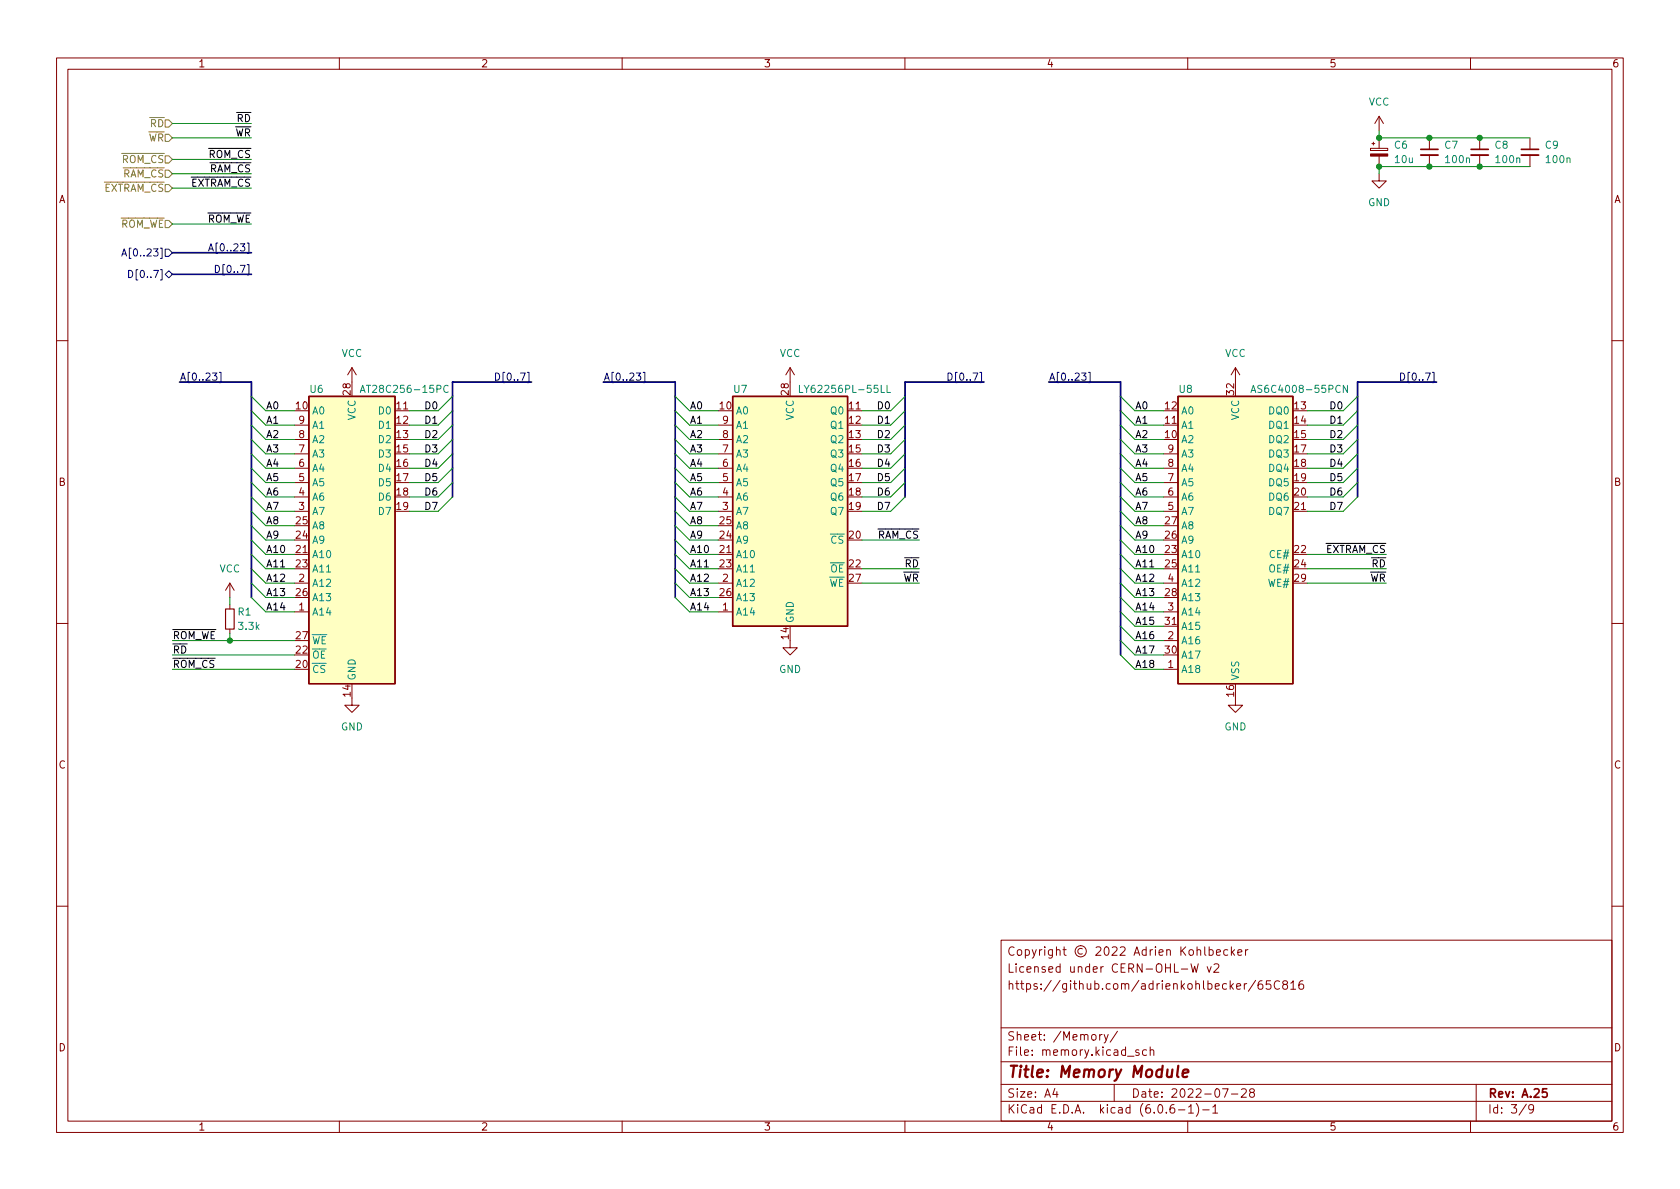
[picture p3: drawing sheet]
<svg xmlns="http://www.w3.org/2000/svg" width="297mm" height="210mm" viewBox="0 0 297 210" stroke-linecap="round" stroke-linejoin="round" font-family="sans-serif">
<g fill="none" stroke="#840000" stroke-width=".18">
<path d="M10 10.2h277v190.1h-277zM12 12.2h273v186.1h-273zM60 10.2v2M110 10.2v2M160 10.2v2M210 10.2v2M260 10.2v2M242.3 26.2h3.1v.4h-3.1zM242.6 25.4h.5M242.8 25.1v.5M243.8 30.7v1.3h1.3l-1.3 1.3-1.2-1.3h1.2M243.8 20.6v2.5"/>
<path d="M243.8 24.4v1.8M243.8 27.6v1.9M243.8 20.6l-.7 1.2M243.8 20.6l.8 1.2M252.7 24.4v2M252.7 27.4v2.1M261.6 24.4v2M261.6 27.4v2.1M270.5 24.4v2M270.5 27.4v2.1M10 60.2h2M52.1 75.2h2.5"/>
<path d="M52.1 77.7h2.5M62.2 65l-.7 1.3M62.2 65v2.6M62.2 65l.8 1.3M69.8 72.6h2.6M127 75.2h2.5M127 77.7h2.5M139.7 65l-.8 1.3M139.7 65v2.6M139.7 65l.8 1.3M149.9 72.6h2.5M205.7 75.2h2.6"/>
<path d="M218.4 65l-.7 1.3M218.4 65v2.6M218.4 65l.8 1.3M285 60.2h2M52.1 90.4h2.5M52.1 87.9h2.5M52.1 85.3h2.5M52.1 82.8h2.5M52.1 80.3h2.5M52.1 98h2.5M127 90.4h2.5M127 87.9h2.5"/>
<path d="M127 85.3h2.5M127 82.8h2.5M127 80.3h2.5M127 98h2.5M205.7 90.4h2.6M205.7 87.9h2.6M205.7 85.3h2.6M205.7 82.8h2.6M205.7 80.3h2.6M228.6 90.4h2.5M10 110.2h2M40.6 103.1v2.6"/>
<path d="M40.6 106.9v.8M40.6 103.1l-.7 1.3M40.6 103.1l.8 1.3M52.1 108.2h2.5M52.1 103.1h2.5M127 108.2h2.5M127 103.1h2.5M139.7 113.3v1.2h1.3l-1.3 1.3-1.3-1.3h1.3M205.7 118.4h2.6M205.7 113.3h2.6M205.7 108.2h2.6M205.7 110.7h2.6"/>
<path d="M205.7 103.1h2.6M285 110.2h2M62.2 123.4v1.3h1.3l-1.3 1.3-1.2-1.3h1.2M218.4 123.4v1.3h1.3l-1.3 1.3-1.2-1.3h1.2M10 160.2h2M177 166.3h108v32h-108zM179.3 167.6a.6 .6 0 0 0-.8 0 .6 .6 0 0 0-.1 .7 .56 .56 0 0 0 .3 .6 .56 .56 0 0 0 .6-.1M180 168l.4-.1 .2 .3v.4l-.2 .3h-.4l-.1-.3v-.4zM181.3 168l.4-.1 .3 .3v.4l-.1 .3h-.6M181.3 167.9v1.5M182.5 167.9l.4 1M183.2 167.9l-.5 1.4-.2 .1"/>
<path d="M183.8 167.9v1M184.2 167.9l-.3 .1-.1 .2M184.7 167.4v.2M184.7 167.9v1M186.1 167.9v1.2l-.3 .3h-.4M186.1 168l-.5-.1-.2 .3v.4l.1 .3h.6M186.8 168.1l.2-.2 .4 .1v.9M186.8 167.4v1.5M187.9 167.9h.6M188.1 167.4v1.3l.4 .2M191.4 167.8a.52 .52 0 0 0-.8 .4 .52 .52 0 0 0 .8 .4M193.8 167.6l.6-.2 .2 .2v.3l-.9 1h.9"/>
<path d="M195.4 167.6l.2-.2a.81 .81 0 0 1 .6 .7 .81 .81 0 0 1-.3 .8h-.2a.81 .81 0 0 1-.3-1.3zM196.6 167.6l.6-.2 .2 .2 .1 .3-.9 1h.9M198.1 167.6l.5-.2 .3 .2v.3l-.9 1h.9M200.5 168.9l.5-1.5 .5 1.5M200.6 168.5h.8M202.6 168l-.4-.1-.3 .3v.4l.2 .3h.5M202.6 167.4v1.5M203.4 167.9v1M203.8 167.9l-.3 .1-.1 .2M204.3 167.4v.2M204.3 167.9v1M204.9 168.4l.7-.1v-.3l-.5-.1-.2 .2 .1 .8h.6"/>
<path d="M206.3 168.1l.2-.2 .4 .1v.9M206.3 167.9v1M208.8 167.4v1.5M208.9 171.4h1.1M209 168.1l.6 .8M209.6 167.4l-.8 .9M210.4 168l.3-.1 .3 .3v.4l-.3 .3h-.3l-.2-.3v-.4zM210.6 170.4l.3 1.5 .3-1 .3 1 .4-1.5M211.6 168.1l.3-.2 .3 .1 .1 .9M211.6 167.4v1.5M213 167.4v1.3l.2 .2M213.4 170.9l.4 1 .3-1"/>
<path d="M213.8 168l.4-.1 .3 .3v.4l-.1 .3h-.6M213.8 167.4v1.5M214.6 170.6l.6-.2 .2 .2 .1 .3-.9 1h.9M215.1 168.4l.7-.1-.1-.3-.4-.1-.2 .2v.8h.6M217.1 168l-.5-.1-.2 .3v.4l.1 .3h.6M217.7 167.4v1.5M217.9 168.4l.4 .5M218.3 167.9l-.6 .6M218.9 168.4l.7-.1-.1-.3-.4-.1-.2 .2v.8h.6M220 173.9v1M220.2 167.9v1M220.4 173.9l-.3 .1-.1 .2"/>
<path d="M220.6 167.9l-.2 .1-.2 .2M222 173.4l-1.3 1.9M223.1 173.4a.59 .59 0 0 0-.7 .7v.5l.2 .3h.4l.2-.1 .1-.5-.2-.2-.4-.1-.3 .3M224.6 173.4h-.7v.7l.2-.1 .5 .1 .1 .2-.1 .5-.2 .1-.5-.1M226.2 173.6a.6 .6 0 0 0-.7 0 .6 .6 0 0 0-.2 .7 .56 .56 0 0 0 .3 .6 .56 .56 0 0 0 .6-.1M227.1 174.1l-.3-.3 .1-.2 .2-.2 .4 .1 .1 .2v.2l-.7 .2-.1 .3v.2l.3 .3h.4l.1-.3v-.4l-.2-.1M228.2 173.9l.4-.5v1.5M228.2 174.9h.9M230.4 173.4a.59 .59 0 0 0-.8 .7v.5l.2 .3h.4l.2-.1 .1-.5-.1-.2-.5-.1-.3 .3M285 160.2h2M60 198.3v2M110 198.3v2"/>
<path d="M160 198.3v2M177 194.8h108M177 191.8h108M177 187.8h108M177 181.8h108M186.5 192.5l-.4 1h1M186.9 193v1M194.4 182.9v1M194.9 182.9l-.3 .1-.2 .2M195.2 182.9l.4 1M195.9 182.9l-.5 1.4-.2 .1M197 191.8v3"/>
<path d="M197.6 182.4l-1.3 1.9M201.4 185.7l-.4-.1-.2 .2 .1 .3 .5 .1v.4h-.6M202.7 185.7l-.4-.1-.3 .3v.4l.1 .3h.6M203.4 185.8l.2-.2 .3 .1 .1 .9M203.4 185.1v1.5M207.6 195.3a.59 .59 0 0 0-.7 .7v.5l.1 .3h.4l.2-.1 .1-.5-.1-.2-.5-.1-.2 .3M208.4 196.3h1.1M210 198.3v2M210.1 195.8l.5-.5v1.5M210.1 196.8h.9M211.5 195.1a1.72 1.72 0 0 1 0 2.3M212.6 196.3h1.2"/>
<path d="M214.4 195.8l.5-.5v1.5M214.4 196.8h.9M216.1 192.5h1l-.6 1.5M217.7 193.5h1.2M219.5 192.7l.6-.2 .2 .2 .1 .3-1 1h1M221.2 193.2l-.3-.3 .1-.2 .2-.2 .4 .1 .2 .2-.1 .2-.6 .2-.2 .3 .1 .4 .2 .1h.4l.2-.3-.1-.4-.2-.1M260 198.3v2M261 191.8v6.5M269.9 195.3l-1.3 1.9M271.2 196l-.3 .3h-.3l-.3-.3 .1-.6 .5-.1 .2 .2a.99 .99 0 0 1-.4 1.3h-.3"/>
<circle cx="191.1" cy="168.2" r="1"/>
</g>
<path d="M251.2 26.4h3.1M260.1 26.4h3M269 26.4h3M273.5 192.5h-.7l-.1 .7 .2-.1 .5 .1 .2 .2-.1 .5-.2 .1-.6-.1" fill="none" stroke="#840000" stroke-width=".3"/>
<path d="M208.3 188.5l-.2 1.7 .3 .3M209.1 189.8l1-.2-.1-.4-.1-.1-.6 .1-.2 1 .2 .3 .6-.1" fill="none" stroke="#840000" stroke-width=".4"/>
<g fill="#ffffc2" stroke="#ffffc2" stroke-width=".18">
<path d="M208.3 70.1h20.3v50.8h-20.3z"/>
<path d="M129.5 70.1h20.4v40.6h-20.4z"/>
<path d="M54.6 70.1h15.2v50.8h-15.2z"/>
</g>
<path d="M54.6 70.1h15.2v50.8h-15.2zM129.5 70.1h20.4v40.6h-20.4zM208.3 70.1h20.3v50.8h-20.3z" fill="none" stroke="#840000" stroke-width=".25"/>
<path d="M63.7 69.4l.4-1.3 .4 1.3M63.8 69h.6M79.2 68.3a.6 .6 0 0 0-.8 .4 .6 .6 0 0 0 .6 .7l.2-.1M141.4 68.1v1.3h.6M156.8 68.1v1.3h.6M221.2 69.4l.4-1.3 .4 1.3M221.3 69h.6M238.2 68.1v1.3l-.7-1.3v1.3" fill="none" stroke="#008484" stroke-width=".18"/>
<path d="M251.2 27.4h3.1M260.1 27.4h3M269 27.4h3" fill="none" stroke="#840000" stroke-width=".33"/>
<path d="M242.3 27.2h3.1v.4h-3.1z" fill="#840000" stroke="#840000" stroke-width=".18"/>
<path d="M39.9 107.7h1.5v3.5h-1.5z" fill="none" stroke="#840000" stroke-width=".2"/>
<g fill="none" stroke="#000084" stroke-width=".18">
<path d="M21.5 45.3l.5-1.3 .4 1.3M21.7 44.9h.6M22.7 47.8a.64 .64 0 0 1 .8 .6 .64 .64 0 0 1-.8 .7zM29.2 48.5l.6-.6 .7 .6-.7 .6zM29.2 44.1h.6l.7 .6-.7 .6h-.6zM36.9 44.4l.4-1.3 .4 1.3M37 44h.6M38.1 46.9a.64 .64 0 0 1 .7 .7 .64 .64 0 0 1-.7 .6zM37.6 66h.8l-.5 .5 .4 .1v.5l-.2 .1-.5-.1M38.8 65.8h.3v1.9h-.3M87.6 66a.64 .64 0 0 1 .7 .6 .64 .64 0 0 1-.7 .6zM112.5 66h.8l-.4 .5 .3 .1v.5l-.2 .1-.5-.1"/>
<path d="M113.7 65.8h.3v1.9h-.3M167.6 66a.64 .64 0 0 1 .8 .6 .64 .64 0 0 1-.8 .6zM191.2 66h.8l-.4 .5 .4 .1v.5l-.2 .1-.6-.1M192.5 65.8h.3v1.9h-.3M247.6 66a.64 .64 0 0 1 .8 .6 .64 .64 0 0 1-.8 .6z"/>
</g>
<path d="M29.2 32.6h.6l.7 .7-.7 .6h-.6zM29.2 30.1h.6l.7 .6-.7 .7h-.6z" fill="none" stroke="#848400" stroke-width=".18"/>
<path d="M30.5 44.7h13.9M30.5 48.5h13.9M31.7 67.6h12.7v38.1M94 67.6h-14v20.3M106.7 67.6h12.7v38.1M174 67.6h-14v20.3M185.4 67.6h12.7v48.2M254 67.6h-14v20.3" fill="none" stroke="#000084" stroke-width=".3"/>
<g fill="none" stroke="#008400" stroke-width=".18">
<path d="M30.5 39.6h13.9M30.5 28.2h13.9M30.5 24.4h13.9M30.5 21.8h13.9M30.5 33.3h13.9M30.5 30.7h13.9M243.8 23.1v1.3h26.7M270.5 29.5h-26.7v1.2M44.4 72.6l2.6 2.6h5.1M44.4 77.7l2.6 2.6h5.1M44.4 70.1l2.6 2.5h5.1M44.4 75.2l2.6 2.5h5.1"/>
<path d="M80 72.6l-2.5 2.6h-5.1M80 77.7l-2.5 2.6h-5.1M80 70.1l-2.5 2.5h-5.1M80 75.2l-2.5 2.5h-5.1M119.4 72.6l2.5 2.6h5.1M119.4 77.7l2.5 2.6h5.1M119.4 70.1l2.5 2.5h5.1M119.4 75.2l2.5 2.5h5.1M160 72.6l-2.5 2.6h-5.1M160 77.7l-2.5 2.6h-5.1M160 70.1l-2.5 2.5h-5.1M160 75.2l-2.5 2.5h-5.1"/>
<path d="M198.1 72.6l2.6 2.6h5M198.1 77.7l2.6 2.6h5M198.1 70.1l2.6 2.5h5M198.1 75.2l2.6 2.5h5M240 72.6l-2.5 2.6h-6.4M240 77.7l-2.5 2.6h-6.4M240 70.1l-2.5 2.5h-6.4M240 75.2l-2.5 2.5h-6.4M44.4 93l2.6 2.5h5.1M44.4 95.5l2.6 2.5h5.1M44.4 85.3l2.6 2.6h5.1M44.4 82.8l2.6 2.5h5.1"/>
<path d="M44.4 80.3l2.6 2.5h5.1M44.4 87.9l2.6 2.5h5.1M44.4 90.4l2.6 2.6h5.1M44.4 98l2.6 2.6h5.1M80 85.3l-2.5 2.6h-5.1M80 82.8l-2.5 2.5h-5.1M80 80.3l-2.5 2.5h-5.1M80 87.9l-2.5 2.5h-5.1M119.4 93l2.5 2.5h5.1M119.4 95.5l2.5 2.5h5.1M119.4 85.3l2.5 2.6h5.1M119.4 82.8l2.5 2.5h5.1"/>
<path d="M119.4 80.3l2.5 2.5h5.1M119.4 87.9l2.5 2.5h5.1M119.4 90.4l2.5 2.6h5.1M119.4 98l2.5 2.6h5.1M152.4 95.5h10.2M160 85.3l-2.5 2.6h-5.1M160 82.8l-2.5 2.5h-5.1M160 80.3l-2.5 2.5h-5.1M160 87.9l-2.5 2.5h-5.1M198.1 93l2.6 2.5h5M198.1 95.5l2.6 2.5h5M198.1 85.3l2.6 2.6h5"/>
<path d="M198.1 82.8l2.6 2.5h5M198.1 80.3l2.6 2.5h5M198.1 87.9l2.6 2.5h5M198.1 90.4l2.6 2.6h5M198.1 98l2.6 2.6h5M231.1 98h14M240 85.3l-2.5 2.6h-6.4M240 82.8l-2.5 2.5h-6.4M240 80.3l-2.5 2.5h-6.4M240 87.9l-2.5 2.5h-6.4M30.5 118.4h21.6M30.5 115.8h21.6"/>
<path d="M30.5 113.3h21.6M40.6 105.7v1.2M44.4 103.1l2.6 2.6h5.1M44.4 100.6l2.6 2.5h5.1M44.4 105.7l2.6 2.5h5.1M119.4 103.1l2.5 2.6h5.1M119.4 100.6l2.5 2.5h5.1M119.4 105.7l2.5 2.5h5.1M152.4 103.1h10.2M152.4 100.6h10.2M198.1 115.8l2.6 2.6h5M198.1 113.3l2.6 2.5h5"/>
<path d="M198.1 110.7l2.6 2.6h5M198.1 103.1l2.6 2.6h5M198.1 100.6l2.6 2.5h5M198.1 105.7l2.6 2.5h5M198.1 108.2l2.6 2.5h5M231.1 103.1h14M231.1 100.6h14"/>
</g>
<g fill="#008400" stroke="#008400" stroke-width=".18">
<circle cx="243.8" cy="24.4" r=".46"/>
<circle cx="243.8" cy="29.5" r=".46"/>
<circle cx="261.6" cy="24.4" r=".46"/>
<circle cx="261.6" cy="29.5" r=".46"/>
<circle cx="252.7" cy="24.4" r=".46"/>
<circle cx="252.7" cy="29.5" r=".46"/>
</g>
<text font-size="2.8" fill="#840000" x="178" y="190.6">Title: Memory Module</text>
<g font-size="2.1" fill="#840000">
<text x="178" y="172">Licensed under CERN-OHL-W v2</text>
<text x="178" y="175">https://github.com/adrienkohlbecker/65C816</text>
<text x="178" y="184">Sheet: /Memory/</text>
<text x="178" y="186.7">File: memory.kicad_sch</text>
<text x="178" y="196.9">KiCad E.D.A. kicad (6.0.6-1)-1</text>
<text x="178" y="194.1">Size: A4</text>
<text x="200" y="194.1">Date: 2022-07-28</text>
<text x="263" y="194.1">Rev: A.25</text>
<text x="263" y="196.9">Id: 3/9</text>
</g>
<g font-size="1.8" fill="#840000">
<text x="35" y="11.9">1</text>
<text x="85" y="11.9">2</text>
<text x="135" y="11.9">3</text>
<text x="185" y="11.9">4</text>
<text x="235" y="11.9">5</text>
<text x="285" y="11.9">6</text>
<text x="10.3" y="35.9">A</text>
<text x="285.3" y="35.9">A</text>
<text x="62" y="69.8" transform="rotate(-90 62 69.8)">28</text>
<text x="139.4" y="69.8" transform="rotate(-90 139.4 69.8)">28</text>
<text x="218.2" y="69.8" transform="rotate(-90 218.2 69.8)">32</text>
<text x="52.4" y="72.4">10</text>
<text x="52.8" y="77.5">8</text>
<text x="52.8" y="74.9">9</text>
<text x="70.1" y="72.4">11</text>
<text x="70.1" y="74.9">12</text>
<text x="70.1" y="77.5">13</text>
<text x="127.3" y="72.4">10</text>
<text x="127.8" y="77.5">8</text>
<text x="127.8" y="74.9">9</text>
<text x="150.1" y="72.4">11</text>
<text x="150.1" y="74.9">12</text>
<text x="150.1" y="77.5">13</text>
<text x="206" y="77.5">10</text>
<text x="206" y="74.9">11</text>
<text x="206" y="72.4">12</text>
<text x="228.9" y="72.4">13</text>
<text x="228.9" y="74.9">14</text>
<text x="228.9" y="77.5">15</text>
<text x="52.8" y="82.5">6</text>
<text x="52.8" y="80">7</text>
<text x="70.1" y="80">15</text>
<text x="70.1" y="82.5">16</text>
<text x="127.8" y="82.5">6</text>
<text x="127.8" y="80">7</text>
<text x="150.1" y="80">15</text>
<text x="150.1" y="82.5">16</text>
<text x="206.5" y="82.5">8</text>
<text x="206.5" y="80">9</text>
<text x="228.9" y="80">17</text>
<text x="228.9" y="82.5">18</text>
<text x="10.3" y="85.9">B</text>
<text x="52.8" y="87.6">4</text>
<text x="52.8" y="85.1">5</text>
<text x="70.1" y="85.1">17</text>
<text x="70.1" y="87.6">18</text>
<text x="127.8" y="87.6">4</text>
<text x="127.8" y="85.1">5</text>
<text x="150.1" y="85.1">17</text>
<text x="150.1" y="87.6">18</text>
<text x="206.5" y="87.6">6</text>
<text x="206.5" y="85.1">7</text>
<text x="228.9" y="85.1">19</text>
<text x="228.9" y="87.6">20</text>
<text x="285.3" y="85.9">B</text>
<text x="52.4" y="95.2">24</text>
<text x="52.4" y="92.7">25</text>
<text x="52.8" y="90.2">3</text>
<text x="70.1" y="90.2">19</text>
<text x="127.3" y="95.2">24</text>
<text x="127.3" y="92.7">25</text>
<text x="127.8" y="90.2">3</text>
<text x="150.1" y="90.2">19</text>
<text x="150.1" y="95.2">20</text>
<text x="206" y="95.2">26</text>
<text x="206" y="92.7">27</text>
<text x="206.5" y="90.2">5</text>
<text x="228.9" y="90.2">21</text>
<text x="52.4" y="97.8">21</text>
<text x="52.4" y="100.3">23</text>
<text x="127.3" y="97.8">21</text>
<text x="127.3" y="100.3">23</text>
<text x="150.1" y="100.3">22</text>
<text x="206" y="97.8">23</text>
<text x="206" y="100.3">25</text>
<text x="228.9" y="97.8">22</text>
<text x="228.9" y="100.3">24</text>
<text x="52.4" y="105.4">26</text>
<text x="52.8" y="107.9">1</text>
<text x="52.8" y="102.9">2</text>
<text x="127.3" y="105.4">26</text>
<text x="127.8" y="107.9">1</text>
<text x="127.8" y="102.9">2</text>
<text x="150.1" y="102.9">27</text>
<text x="206" y="105.4">28</text>
<text x="206.5" y="107.9">3</text>
<text x="206.5" y="102.9">4</text>
<text x="228.9" y="102.9">29</text>
<text x="52.4" y="113">27</text>
<text x="139.4" y="113" transform="rotate(-90 139.4 113)">14</text>
<text x="206" y="110.5">31</text>
<text x="206.5" y="113">2</text>
<text x="52.4" y="118.1">20</text>
<text x="52.4" y="115.6">22</text>
<text x="206" y="115.6">30</text>
<text x="206.5" y="118.1">1</text>
<text x="62" y="123.2" transform="rotate(-90 62 123.2)">14</text>
<text x="218.2" y="123.2" transform="rotate(-90 218.2 123.2)">16</text>
<text x="10.3" y="135.9">C</text>
<text x="285.3" y="135.9">C</text>
<text x="10.3" y="185.9">D</text>
<text x="285.3" y="185.9">D</text>
<text x="35" y="199.9">1</text>
<text x="85" y="199.9">2</text>
<text x="135" y="199.9">3</text>
<text x="185" y="199.9">4</text>
<text x="235" y="199.9">5</text>
<text x="285" y="199.9">6</text>
</g>
<g font-size="1.8" fill="#848400">
<text x="25.2" y="22.5">~{RD}</text>
<text x="20.2" y="28.8">~{ROM_CS}</text>
<text x="24.8" y="25">~{WR}</text>
<text x="16.8" y="33.9">~{EXTRAM_CS}</text>
<text x="20.3" y="31.4">~{RAM_CS}</text>
<text x="19.8" y="40.3">~{ROM_WE}</text>
</g>
<g font-size="1.8">
<text x="40.5" y="21.6">~{RD}</text>
<text x="35.5" y="27.9">~{ROM_CS}</text>
<text x="40.1" y="24.1">~{WR}</text>
<text x="32.2" y="33">~{EXTRAM_CS}</text>
<text x="35.6" y="30.5">~{RAM_CS}</text>
<text x="35.1" y="39.4">~{ROM_WE}</text>
<text x="47" y="72.4">A0</text>
<text x="47" y="74.9">A1</text>
<text x="47" y="77.5">A2</text>
<text x="74.9" y="74.9">D1</text>
<text x="74.9" y="77.5">D2</text>
<text x="74.9" y="72.4">D0</text>
<text x="121.9" y="74.9">A1</text>
<text x="121.9" y="72.4">A0</text>
<text x="121.9" y="77.5">A2</text>
<text x="154.9" y="77.5">D2</text>
<text x="154.9" y="74.9">D1</text>
<text x="154.9" y="72.4">D0</text>
<text x="200.7" y="74.9">A1</text>
<text x="200.7" y="77.5">A2</text>
<text x="200.7" y="72.4">A0</text>
<text x="234.9" y="72.4">D0</text>
<text x="234.9" y="77.5">D2</text>
<text x="234.9" y="74.9">D1</text>
<text x="47" y="82.5">A4</text>
<text x="47" y="80">A3</text>
<text x="74.9" y="80">D3</text>
<text x="74.9" y="82.5">D4</text>
<text x="121.9" y="82.5">A4</text>
<text x="121.9" y="80">A3</text>
<text x="154.9" y="80">D3</text>
<text x="154.9" y="82.5">D4</text>
<text x="200.7" y="80">A3</text>
<text x="200.7" y="82.5">A4</text>
<text x="234.9" y="82.5">D4</text>
<text x="234.9" y="80">D3</text>
<text x="47" y="87.6">A6</text>
<text x="47" y="85.1">A5</text>
<text x="74.9" y="85.1">D5</text>
<text x="74.9" y="87.6">D6</text>
<text x="121.9" y="87.6">A6</text>
<text x="121.9" y="85.1">A5</text>
<text x="154.9" y="85.1">D5</text>
<text x="154.9" y="87.6">D6</text>
<text x="200.7" y="87.6">A6</text>
<text x="200.7" y="85.1">A5</text>
<text x="234.9" y="87.6">D6</text>
<text x="234.9" y="85.1">D5</text>
<text x="47" y="90.2">A7</text>
<text x="47" y="92.7">A8</text>
<text x="47" y="95.2">A9</text>
<text x="74.9" y="90.2">D7</text>
<text x="121.9" y="92.7">A8</text>
<text x="121.9" y="95.2">A9</text>
<text x="121.9" y="90.2">A7</text>
<text x="153.7" y="95.2">~{RAM_CS}</text>
<text x="154.9" y="90.2">D7</text>
<text x="200.7" y="90.2">A7</text>
<text x="200.7" y="92.7">A8</text>
<text x="200.7" y="95.2">A9</text>
<text x="234.9" y="90.2">D7</text>
<text x="47" y="97.8">A10</text>
<text x="47" y="100.3">A11</text>
<text x="121.9" y="97.8">A10</text>
<text x="121.9" y="100.3">A11</text>
<text x="158.6" y="100.3">~{RD}</text>
<text x="200.7" y="97.8">A10</text>
<text x="200.7" y="100.3">A11</text>
<text x="232.8" y="97.8">~{EXTRAM_CS}</text>
<text x="241.2" y="100.3">~{RD}</text>
<text x="47" y="102.9">A12</text>
<text x="47" y="105.4">A13</text>
<text x="47" y="107.9">A14</text>
<text x="121.9" y="105.4">A13</text>
<text x="121.9" y="107.9">A14</text>
<text x="121.9" y="102.9">A12</text>
<text x="158.2" y="102.9">~{WR}</text>
<text x="200.7" y="105.4">A13</text>
<text x="200.7" y="102.9">A12</text>
<text x="200.7" y="107.9">A14</text>
<text x="240.8" y="102.9">~{WR}</text>
<text x="200.7" y="113">A16</text>
<text x="200.7" y="110.5">A15</text>
<text x="30.5" y="118.1">~{ROM_CS}</text>
<text x="30.5" y="115.6">~{RD}</text>
<text x="200.7" y="118.1">A18</text>
<text x="200.7" y="115.6">A17</text>
</g>
<g font-size="1.8" fill="#008484">
<text x="242" y="18.7">VCC</text>
<text x="246.6" y="26.3">C6</text>
<text x="246.7" y="28.8">10u</text>
<text x="255.5" y="26.3">C7</text>
<text x="255.7" y="28.8">100n</text>
<text x="264.3" y="26.3">C8</text>
<text x="264.6" y="28.8">100n</text>
<text x="273.2" y="26.3">C9</text>
<text x="273.5" y="28.8">100n</text>
<text x="241.9" y="36.4">GND</text>
<text x="60.4" y="63.1">VCC</text>
<text x="137.8" y="63.1">VCC</text>
<text x="216.6" y="63.1">VCC</text>
<text x="54.8" y="69.5">U6</text>
<text x="64.7" y="69.5">AT28C256-15PC</text>
<text x="129.8" y="69.5">U7</text>
<text x="142.2" y="69.5">LY62256PL-55LL</text>
<text x="208.5" y="69.5">U8</text>
<text x="222.3" y="69.5">AS6C4008-55PCN</text>
<text x="55.1" y="73.3">A0</text>
<text x="55.1" y="75.8">A1</text>
<text x="62.9" y="74.3" transform="rotate(-90 62.9 74.3)">VCC</text>
<text x="67.1" y="73.3">D0</text>
<text x="67.1" y="75.8">D1</text>
<text x="130" y="73.3">A0</text>
<text x="130" y="75.8">A1</text>
<text x="140.3" y="74.3" transform="rotate(-90 140.3 74.3)">VCC</text>
<text x="147" y="73.3">Q0</text>
<text x="147" y="75.8">Q1</text>
<text x="208.8" y="75.8">A1</text>
<text x="208.8" y="73.3">A0</text>
<text x="219.1" y="74.3" transform="rotate(-90 219.1 74.3)">VCC</text>
<text x="224.5" y="73.3">DQ0</text>
<text x="224.5" y="75.8">DQ1</text>
<text x="55.1" y="83.4">A4</text>
<text x="55.1" y="80.9">A3</text>
<text x="55.1" y="78.4">A2</text>
<text x="67.1" y="78.4">D2</text>
<text x="67.1" y="80.9">D3</text>
<text x="67.1" y="83.4">D4</text>
<text x="130" y="83.4">A4</text>
<text x="130" y="80.9">A3</text>
<text x="130" y="78.4">A2</text>
<text x="147" y="78.4">Q2</text>
<text x="147" y="80.9">Q3</text>
<text x="147" y="83.4">Q4</text>
<text x="208.8" y="78.4">A2</text>
<text x="208.8" y="83.4">A4</text>
<text x="208.8" y="80.9">A3</text>
<text x="224.5" y="78.4">DQ2</text>
<text x="224.5" y="80.9">DQ3</text>
<text x="224.5" y="83.4">DQ4</text>
<text x="55.1" y="88.5">A6</text>
<text x="55.1" y="86">A5</text>
<text x="67.1" y="86">D5</text>
<text x="67.1" y="88.5">D6</text>
<text x="130" y="88.5">A6</text>
<text x="130" y="86">A5</text>
<text x="147" y="86">Q5</text>
<text x="147" y="88.5">Q6</text>
<text x="208.8" y="88.5">A6</text>
<text x="208.8" y="86">A5</text>
<text x="224.5" y="86">DQ5</text>
<text x="224.5" y="88.5">DQ6</text>
<text x="55.1" y="93.6">A8</text>
<text x="55.1" y="91.1">A7</text>
<text x="67.1" y="91.1">D7</text>
<text x="130" y="93.6">A8</text>
<text x="130" y="91.1">A7</text>
<text x="147" y="91.1">Q7</text>
<text x="208.8" y="93.6">A8</text>
<text x="208.8" y="91.1">A7</text>
<text x="224.5" y="91.1">DQ7</text>
<text x="38.8" y="101.2">VCC</text>
<text x="55.1" y="98.7">A10</text>
<text x="55.1" y="101.2">A11</text>
<text x="55.1" y="96.1">A9</text>
<text x="130" y="98.7">A10</text>
<text x="130" y="101.2">A11</text>
<text x="130" y="96.1">A9</text>
<text x="145.4" y="101.2">~{OE}</text>
<text x="145.5" y="96.1">~{CS}</text>
<text x="208.8" y="98.7">A10</text>
<text x="208.8" y="101.2">A11</text>
<text x="208.8" y="96.1">A9</text>
<text x="224.6" y="101.2">OE#</text>
<text x="224.7" y="98.7">CE#</text>
<text x="55.1" y="103.8">A12</text>
<text x="55.1" y="106.3">A13</text>
<text x="130" y="103.8">A12</text>
<text x="130" y="106.3">A13</text>
<text x="145.1" y="103.8">~{WE}</text>
<text x="208.8" y="106.3">A13</text>
<text x="208.8" y="103.8">A12</text>
<text x="224.3" y="103.8">WE#</text>
<text x="42.1" y="108.8">R1</text>
<text x="42.3" y="111.4">3.3k</text>
<text x="55.1" y="108.8">A14</text>
<text x="55.1" y="113.9">~{WE}</text>
<text x="130" y="108.8">A14</text>
<text x="140.3" y="110.2" transform="rotate(-90 140.3 110.2)">GND</text>
<text x="208.8" y="113.9">A16</text>
<text x="208.8" y="108.8">A14</text>
<text x="208.8" y="111.4">A15</text>
<text x="55.1" y="119">~{CS}</text>
<text x="55.1" y="116.5">~{OE}</text>
<text x="137.7" y="119">GND</text>
<text x="208.8" y="119">A18</text>
<text x="208.8" y="116.5">A17</text>
<text x="62.9" y="120.4" transform="rotate(-90 62.9 120.4)">GND</text>
<text x="219.1" y="120.4" transform="rotate(-90 219.1 120.4)">VSS</text>
<text x="60.3" y="129.2">GND</text>
<text x="216.5" y="129.2">GND</text>
</g>
<g font-size="1.8" fill="#000084">
<text x="22.7" y="45.3">A[0..23]</text>
<text x="38.1" y="44.4">A[0..23]</text>
<text x="23.7" y="49.1">D[0..7]</text>
<text x="39" y="48.2">D[0..7]</text>
<text x="31.7" y="67.3">A[0..23]</text>
<text x="88.6" y="67.3">D[0..7]</text>
<text x="106.7" y="67.3">A[0..23]</text>
<text x="168.6" y="67.3">D[0..7]</text>
<text x="185.4" y="67.3">A[0..23]</text>
<text x="248.6" y="67.3">D[0..7]</text>
</g>
<text font-size="1.8" fill="#008400" x="30.5" y="113">~{ROM_WE}</text>
</svg>
